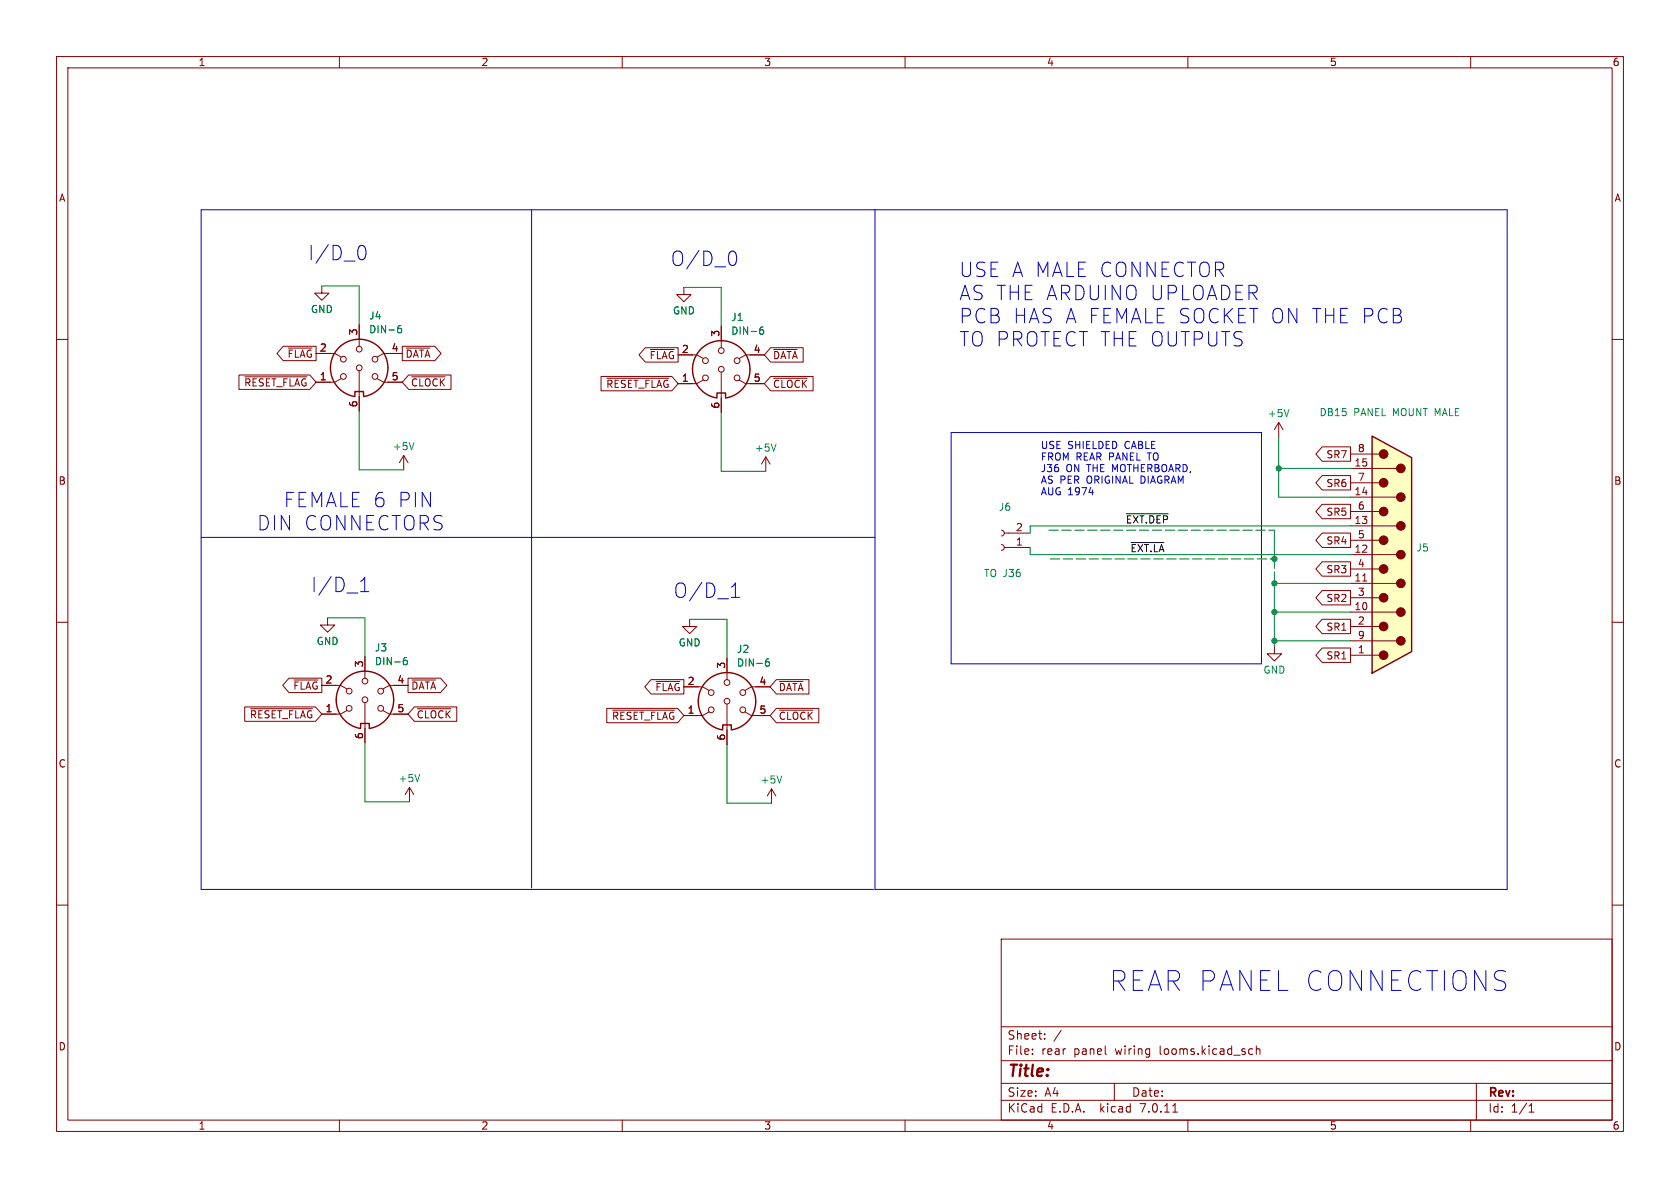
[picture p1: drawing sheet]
<svg xmlns="http://www.w3.org/2000/svg" width="297mm" height="210mm" viewBox="0 0 297 210" stroke-linecap="round" stroke-linejoin="round" font-family="sans-serif">
<g fill="none" stroke="#840000" stroke-width=".18">
<path d="M10 10h277v190h-277zM12 12h273v186h-273zM60 10v2M110 10v2M160 10v2M210 10v2M260 10v2M10 60h2M285 60h2M10 110h2M285 110h2M136.4 139.4l-.8 1.3"/>
<path d="M136.4 139.4v2.6M136.4 139.4l.8 1.3M10 160h2M285 160h2M177 166h108v32h-108zM60 198v2M110 198v2M160 198v2M177 194.5h108M177 191.5h108M177 187.5h108M177 181.5h108"/>
<path d="M182.5 186.3v.1M182.5 185.5v.1M184.7 183.6v.1M184.7 182.8v.1M187.6 182.1l-1.3 2M195.5 186.3l.1 .1M197 191.5v3M207.3 196.6h.9M210 198v2M221 185.4l.5 .1M221.5 186.3l-.5 .1M222.1 185.5l.2-.1 .4 .1v.9"/>
<path d="M222.1 184.9v1.5M260 198v2M261 191.5v6.5M270.3 196.6h.9M270.3 195.5l.4-.4v1.5"/>
</g>
<path d="M138.2 137.2l-.4 1.2" fill="none" stroke="#008484" stroke-width=".18"/>
<path d="M242.6 77.1l7 3.8v34.3l-7 3.8z" fill="#ffffc2"/>
<g fill="#840000" stroke="#840000" stroke-width=".18">
<circle cx="244.6" cy="115.8" r=".76"/>
<circle cx="244.6" cy="110.7" r=".76"/>
<circle cx="244.6" cy="105.7" r=".76"/>
<circle cx="244.6" cy="100.6" r=".76"/>
<circle cx="244.6" cy="95.5" r=".76"/>
<circle cx="244.6" cy="90.4" r=".76"/>
<circle cx="244.6" cy="85.3" r=".76"/>
<circle cx="244.6" cy="80.3" r=".76"/>
<circle cx="247.6" cy="113.3" r=".76"/>
<circle cx="247.6" cy="108.2" r=".76"/>
<circle cx="247.6" cy="103.1" r=".76"/>
<circle cx="247.6" cy="98" r=".76"/>
<circle cx="247.6" cy="93" r=".76"/>
<circle cx="247.6" cy="87.9" r=".76"/>
<circle cx="247.6" cy="82.8" r=".76"/>
</g>
<g fill="none" stroke="#840000" stroke-width=".18">
<path d="M56.9 50.5v1.3h1.3l-1.3 1.3-1.3-1.3h1.3M63.5 57.4v3.8M120.9 50.8v1.3h1.3l-1.3 1.2-1.3-1.2h1.3M127.5 57.7v3.8M42.2 66.3h12.6l1.1 1.3-1.1 1.2h-12.6zM43.3 66.6h10.9M50.1 61.2h5.8v2.6h-5.8l-1.1-1.3zM51 61.5h4.2M55.9 62.5h3.3l1.1 .6M60.3 66.9l-1.1 .7h-3.3M63.5 65.5v7.1M66.7 66.9l1.1 .7h3.3"/>
<path d="M71.1 62.5h-3.3l-1.1 .6M71.1 61.2h5.8l1.1 1.3-1.1 1.3h-5.8zM71.8 61.5h4.2M72.2 66.3h7.5v2.5h-7.5l-1.1-1.2zM72.8 66.6h5.9M106.3 66.5h12.5l1.1 1.3-1.1 1.3h-12.5zM107.3 66.9h10.9M114.1 61.5h5.8v2.5h-5.8l-1.1-1.3zM115 61.8h4.2M119.9 62.7h3.3l1.1 .7M124.3 67.2l-1.1 .6h-3.3M127.5 65.8v7.1"/>
<path d="M130.7 67.2l1.1 .6h3.3M135.1 62.7h-3.3l-1.1 .7M136.2 66.5h7.5v2.6h-7.5l-1.1-1.3zM136.2 61.5h5.8v2.5h-5.8l-1.1-1.3zM136.8 66.9h5.9M136.8 61.8h4.1M226.1 74.7l-.8 1.2M226.1 74.7v2.5M226.1 74.7l.7 1.2M233.7 79h5.1v2.5h-5.1l-1.1-1.2zM71.4 80.5l-.8 1.3M71.4 80.5v2.6"/>
<path d="M71.4 80.5l.7 1.3M135.4 80.8l-.8 1.2M135.4 80.8v2.5M135.4 80.8l.7 1.2M177 93.7l.4 .2 .1 .3-.1 .4-.4 .1M177 96.3l.4 .1 .1 .4-.1 .3-.4 .2M177.5 94.2h4.6M177.5 96.8h4.6M233.7 84.1h5.1v2.5h-5.1l-1.1-1.3zM233.7 99.3h5.1v2.6h-5.1l-1.1-1.3zM233.7 94.2h5.1v2.6h-5.1l-1.1-1.3zM233.7 89.2h5.1v2.5h-5.1l-1.1-1.3z"/>
<path d="M238.8 98h8.1M238.8 95.5h5M238.8 93h8.1M238.8 90.4h5M238.8 87.9h8.1M238.8 85.3h5M238.8 82.8h8.1M238.8 80.3h5M51.1 119.9h5.8v2.5h-5.8l-1.1-1.2zM57.9 109.2v1.3h1.3l-1.3 1.3-1.3-1.3h1.3M64.5 116.1v3.8M72.1 119.9h5.8l1.1 1.3-1.1 1.2h-5.8z"/>
<path d="M121.9 109.5v1.2h1.3l-1.3 1.3-1.3-1.3h1.3M128.5 116.3v3.8M225.3 114.3v1.3h1.3l-1.3 1.2-1.3-1.2h1.3M233.7 104.4h5.1v2.5h-5.1l-1.1-1.2zM233.7 114.6h5.1v2.5h-5.1l-1.1-1.3zM233.7 109.5h5.1v2.5h-5.1l-1.1-1.3zM238.8 115.8h5M238.8 113.3h8.1M238.8 110.7h5M238.8 108.2h8.1M238.8 105.7h5M238.8 103.1h8.1"/>
<path d="M238.8 100.6h5M240.9 102.7h.7M43.3 125h12.5l1.1 1.2-1.1 1.3h-12.5zM44.3 125.3h10.9M52 120.2h4.2M56.9 121.2h3.3l1.1 .6M61.3 125.6l-1.1 .6h-3.3M64.5 124.2v7.1M67.7 125.6l1.1 .6h3.3M72.1 121.2h-3.3l-1.1 .6M72.4 139.2l-.8 1.3M72.4 139.2v2.5"/>
<path d="M72.4 139.2l.8 1.3M72.8 120.2h4.2M73.2 125h7.5v2.5h-7.5l-1.1-1.3zM73.8 125.3h5.9M107.3 125.2h12.5l1.1 1.3-1.1 1.3h-12.5zM108.3 125.5h10.9M115.1 120.1h5.8v2.6h-5.8l-1.1-1.3zM116 120.5h4.2M120.9 121.4h3.3l1.1 .6M125.3 125.9l-1.1 .6h-3.3M128.5 124.5v7.1M131.7 125.9l1.1 .6h3.3"/>
<path d="M136.1 121.4h-3.3l-1.1 .6M137.3 120.1h5.7v2.6h-5.7l-1.2-1.3zM137.3 125.2h7.5v2.6h-7.5l-1.2-1.3zM137.8 120.5h4.2M137.8 125.5h5.9"/>
<circle cx="60.7" cy="66.5" r=".51"/>
<circle cx="60.7" cy="63.5" r=".51"/>
<circle cx="63.5" cy="65" r=".51"/>
<circle cx="63.5" cy="61.7" r=".51"/>
<circle cx="66.3" cy="66.5" r=".51"/>
<circle cx="66.3" cy="63.5" r=".51"/>
<circle cx="124.7" cy="66.8" r=".51"/>
<circle cx="124.7" cy="63.8" r=".51"/>
<circle cx="127.5" cy="62" r=".51"/>
<circle cx="127.5" cy="65.3" r=".51"/>
<circle cx="130.3" cy="66.8" r=".51"/>
<circle cx="130.3" cy="63.8" r=".51"/>
<circle cx="61.7" cy="122.2" r=".51"/>
<circle cx="61.7" cy="125.2" r=".51"/>
<circle cx="64.5" cy="123.7" r=".51"/>
<circle cx="64.5" cy="120.4" r=".51"/>
<circle cx="67.3" cy="122.2" r=".51"/>
<circle cx="67.3" cy="125.2" r=".51"/>
<circle cx="125.7" cy="125.5" r=".51"/>
<circle cx="125.7" cy="122.4" r=".51"/>
<circle cx="128.5" cy="124" r=".51"/>
<circle cx="128.5" cy="120.7" r=".51"/>
<circle cx="131.3" cy="122.4" r=".51"/>
<circle cx="131.3" cy="125.5" r=".51"/>
</g>
<path d="M62.7 70.1a5.1 5.1 0 0 1-3.5-7.8 5.1 5.1 0 0 1 8.6 0 5.1 5.1 0 0 1-3.5 7.8M62.7 70v-.8h1.6v.8M126.7 70.4a5.1 5.1 0 0 1-3.5-7.8 5.1 5.1 0 0 1 8.6 0 5.1 5.1 0 0 1-3.5 7.8M126.7 70.2v-.7h1.6v.7M242.6 77.1l7 3.8v34.3l-7 3.8zM63.8 128.8a5.1 5.1 0 0 1-3.6-7.8 5.1 5.1 0 0 1 8.6 0 5.1 5.1 0 0 1-3.5 7.8M63.8 128.7v-.8h1.5v.8M127.8 129a5.1 5.1 0 0 1-3.6-7.8 5.1 5.1 0 0 1 8.6 0 5.1 5.1 0 0 1-3.5 7.8M127.8 128.9v-.8h1.5v.8" fill="none" stroke="#840000" stroke-width=".25"/>
<path d="M70.3 58.3l.2-.3 .4 .1 .1 .2v.3l-.2 .2h-.4l-.1-.2M70.9 57.6h-.4l-.2 .5M134.3 58.5l.2-.2 .4 .1 .1 .1v.3l-.2 .3-.4-.1-.1-.2M134.9 57.8l-.4 .1-.2 .5M73.2 78.2l-.4 1.3M137.2 78.5l-.4 1.3M227.9 72.4l-.4 1.3M71.3 117l.2-.3 .4 .1 .1 .2v.3l-.2 .2-.4-.1-.1-.1M71.9 116.2l-.4 .1-.2 .5M135.3 117.2l.2-.2h.4l.1 .2v.3l-.2 .3-.4-.1-.1-.2M135.9 116.5h-.4l-.2 .5M74.2 136.9l-.4 1.3" fill="none" stroke="#008484" stroke-width=".18"/>
<path d="M199.2 90.8h7.3M200 95.9h5.8" fill="none" stroke="#000" stroke-width=".18"/>
<path d="M94 37.1v119.9M154.7 37.1v120.1h111.7v-120.1h-230.8v120.1h118.8M64.1 43.4a1.49 1.49 0 0 1 .5 2l-.5 .5M129.9 44.5a1.9 1.9 0 0 1 0 2.3M168.1 76.5h54.9v40.8h-54.9zM35.6 95h119.1M192.5 87h.8M63.8 104.6h1.4M64 102.7l.5-.7v2.6M129.3 105.6h1.4M129.8 103.4l.2-.3v2.5" fill="none" stroke="#0000c2" stroke-width=".18"/>
<path d="M185.4 93.7h39.9M185.7 98.8h39.6M225.3 98.8v4.3" fill="none" stroke="#008400" stroke-width=".18" stroke-dasharray="1.7 .6"/>
<g fill="none" stroke="#008400" stroke-width=".18">
<path d="M56.9 50.5h6.6v6.9M120.9 50.8h6.6v6.9M63.5 72.6v10.5h7.9M127.5 72.9v10.4h7.9M226.1 77.2v10.7h12.7M182.1 96.8v1.2h56.7M225.3 93.7v5.1M226.1 82.8h12.7M238.8 93h-56.7v1.2M57.9 109.2h6.6v6.9M121.9 109.5h6.6v6.8M225.3 108.2h13.5"/>
<path d="M225.3 113.3h13.5M238.8 103.1h-13.5v11.2M64.5 131.3v10.4h7.9M128.5 131.6v10.4h7.9"/>
</g>
<g fill="#008400" stroke="#008400" stroke-width=".18">
<circle cx="225.3" cy="103.1" r=".46"/>
<circle cx="225.3" cy="98.8" r=".46"/>
<circle cx="225.3" cy="113.3" r=".46"/>
<circle cx="225.3" cy="108.2" r=".46"/>
<circle cx="226.1" cy="82.8" r=".46"/>
</g>
<text font-size="4.9" fill="#0000c2" x="196.4" y="175.5">REAR PANEL CONNECTIONS</text>
<g font-size="3.5" fill="#0000c2">
<text x="54.6" y="46.2">I/D_0</text>
<text x="118.6" y="47.2">O/D_0</text>
<text x="169.4" y="49.2">USE A MALE CONNECTOR</text>
<text x="169.4" y="53.3">AS THE ARDUINO UPLOADER</text>
<text x="169.4" y="57.4">PCB HAS A FEMALE SOCKET ON THE PCB</text>
<text x="169.4" y="61.5">TO PROTECT THE OUTPUTS</text>
<text x="50.2" y="89.9">FEMALE 6 PIN</text>
<text x="45.5" y="94">DIN CONNECTORS</text>
<text x="55.1" y="104.9">I/D_1</text>
<text x="119.2" y="105.9">O/D_1</text>
</g>
<text font-size="2.8" fill="#840000" x="178" y="190.9">Title:</text>
<g font-size="2.1" fill="#840000">
<text x="178" y="184">Sheet:</text>
<text x="178" y="186.7">File:</text>
<text x="184.1" y="186.7">rear</text>
<text x="189.9" y="186.7">panel</text>
<text x="197.3" y="186.7">wiring</text>
<text x="205.3" y="186.7">looms.kicad_sch</text>
<text x="178" y="196.9">KiCad</text>
<text x="178" y="194.1">Size:</text>
<text x="184.7" y="194.1">A4</text>
<text x="185.7" y="196.9">E.D.A.</text>
<text x="194.6" y="196.9">kicad</text>
<text x="200" y="194.1">Date:</text>
<text x="201.8" y="196.9">7.0.11</text>
<text x="263" y="194.3">Rev:</text>
<text x="263" y="196.9">Id:</text>
<text x="267.1" y="196.9">1/1</text>
</g>
<g font-size="1.8" fill="#840000">
<text x="35" y="11.9">1</text>
<text x="85" y="11.9">2</text>
<text x="135" y="11.9">3</text>
<text x="185" y="11.9">4</text>
<text x="235" y="11.9">5</text>
<text x="285" y="11.9">6</text>
<text x="10.3" y="35.9">A</text>
<text x="285.3" y="35.9">A</text>
<text x="63.2" y="59.4" transform="rotate(-90 63.2 59.4)">3</text>
<text x="127.3" y="59.6" transform="rotate(-90 127.3 59.6)">3</text>
<text x="50.7" y="63.4">~{FLAG}</text>
<text x="56.4" y="62.2">2</text>
<text x="69.1" y="62.2">4</text>
<text x="71.6" y="63.4">~{DATA}</text>
<text x="114.7" y="63.7">~{FLAG}</text>
<text x="120.5" y="62.5">2</text>
<text x="133.2" y="62.5">4</text>
<text x="136.6" y="63.7">~{DATA}</text>
<text x="43.1" y="68.5">~{RESET_FLAG}</text>
<text x="56.4" y="67.3">1</text>
<text x="69.1" y="67.3">5</text>
<text x="72.5" y="68.5">~{CLOCK}</text>
<text x="107.1" y="68.8">~{RESET_FLAG}</text>
<text x="120.5" y="67.6">1</text>
<text x="133.2" y="67.6">5</text>
<text x="136.6" y="68.8">~{CLOCK}</text>
<text x="63.2" y="72.1" transform="rotate(-90 63.2 72.1)">6</text>
<text x="127.3" y="72.3" transform="rotate(-90 127.3 72.3)">6</text>
<text x="234.4" y="81.2">SR7</text>
<text x="239.4" y="82.6">15</text>
<text x="240" y="80">8</text>
<text x="10.3" y="85.9">B</text>
<text x="234.4" y="86.3">SR6</text>
<text x="239.4" y="87.6">14</text>
<text x="240" y="85.1">7</text>
<text x="285.3" y="85.9">B</text>
<text x="179.5" y="94">2</text>
<text x="234.4" y="91.4">SR5</text>
<text x="239.4" y="92.7">13</text>
<text x="240" y="95.3">5</text>
<text x="240" y="90.2">6</text>
<text x="179.5" y="96.5">1</text>
<text x="234.4" y="101.5">SR3</text>
<text x="234.4" y="96.5">SR4</text>
<text x="239.4" y="97.8">12</text>
<text x="240" y="100.3">4</text>
<text x="234.4" y="106.6">SR2</text>
<text x="239.4" y="108">10</text>
<text x="239.4" y="102.9">11</text>
<text x="240" y="105.4">3</text>
<text x="234.4" y="111.7">SR1</text>
<text x="240" y="110.5">2</text>
<text x="240" y="113">9</text>
<text x="64.3" y="118.1" transform="rotate(-90 64.3 118.1)">3</text>
<text x="128.3" y="118.3" transform="rotate(-90 128.3 118.3)">3</text>
<text x="234.4" y="116.8">SR1</text>
<text x="240" y="115.6">1</text>
<text x="51.7" y="122.1">~{FLAG}</text>
<text x="57.5" y="126">1</text>
<text x="57.5" y="120.9">2</text>
<text x="70.2" y="120.9">4</text>
<text x="70.2" y="126">5</text>
<text x="72.6" y="122.1">~{DATA}</text>
<text x="115.7" y="122.4">~{FLAG}</text>
<text x="121.5" y="121.2">2</text>
<text x="134.2" y="121.2">4</text>
<text x="137.6" y="122.4">~{DATA}</text>
<text x="44.1" y="127.2">~{RESET_FLAG}</text>
<text x="64.3" y="130.8" transform="rotate(-90 64.3 130.8)">6</text>
<text x="73.6" y="127.2">~{CLOCK}</text>
<text x="108.1" y="127.4">~{RESET_FLAG}</text>
<text x="121.5" y="126.2">1</text>
<text x="128.3" y="131" transform="rotate(-90 128.3 131)">6</text>
<text x="134.2" y="126.2">5</text>
<text x="137.6" y="127.4">~{CLOCK}</text>
<text x="10.3" y="135.9">C</text>
<text x="285.3" y="135.9">C</text>
<text x="10.3" y="185.9">D</text>
<text x="285.3" y="185.9">D</text>
<text x="35" y="199.9">1</text>
<text x="85" y="199.9">2</text>
<text x="135" y="199.9">3</text>
<text x="185" y="199.9">4</text>
<text x="235" y="199.9">5</text>
<text x="285" y="199.9">6</text>
</g>
<g font-size="1.8" fill="#008484">
<text x="54.9" y="55.5">GND</text>
<text x="65.2" y="56.7">J4</text>
<text x="65.2" y="59.1">DIN-6</text>
<text x="118.9" y="55.8">GND</text>
<text x="129.2" y="56.9">J1</text>
<text x="129.2" y="59.4">DIN-6</text>
<text x="224" y="73.9">+5V</text>
<text x="233.2" y="73.8">DB15</text>
<text x="239.3" y="73.8">PANEL MOUNT MALE</text>
<text x="69.3" y="79.8">+5V</text>
<text x="133.3" y="80">+5V</text>
<text x="176.5" y="90.5">J6</text>
<text x="250.3" y="97.7">J5</text>
<text x="173.9" y="102.2">TO J36</text>
<text x="55.9" y="114.2">GND</text>
<text x="66.2" y="115.4">J3</text>
<text x="66.2" y="117.8">DIN-6</text>
<text x="119.9" y="114.5">GND</text>
<text x="130.2" y="115.6">J2</text>
<text x="130.2" y="118">DIN-6</text>
<text x="223.3" y="119.3">GND</text>
<text x="70.4" y="138.5">+5V</text>
<text x="134.4" y="138.7">+5V</text>
</g>
<g font-size="1.8" fill="#0000c2">
<text x="183.9" y="79.5">USE SHIELDED</text>
<text x="183.9" y="81.5">FROM REAR PANEL TO</text>
<text x="183.9" y="83.5">J36</text>
<text x="188.5" y="83.5">ON THE MOTHERBOARD,</text>
<text x="198.9" y="79.5">CABLE</text>
<text x="183.9" y="85.6">AS PER ORIGINAL</text>
<text x="183.9" y="87.6">AUG 1974</text>
<text x="201.9" y="85.6">DIAGRAM</text>
</g>
<g font-size="1.8">
<text x="198.9" y="92.6">~{EXT.DEP}</text>
<text x="199.7" y="97.7">~{EXT.LA}</text>
</g>
</svg>
